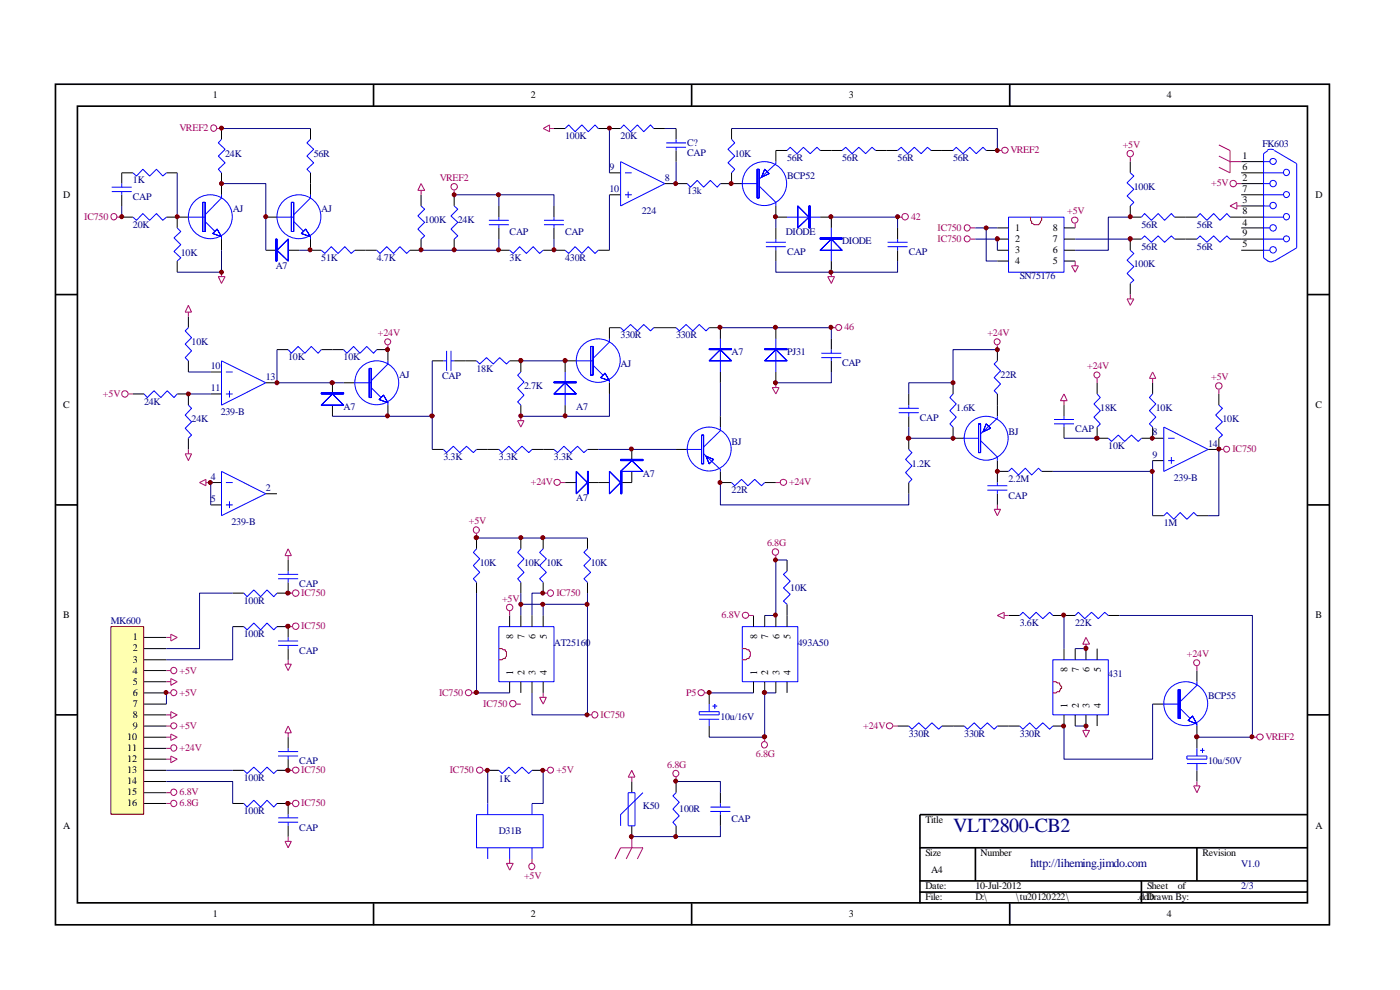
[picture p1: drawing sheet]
<svg xmlns="http://www.w3.org/2000/svg" width="297mm" height="210mm" viewBox="0 0 297 210" stroke-linecap="round" stroke-linejoin="round" font-family="sans-serif">
<g fill="none" stroke="#000" stroke-width=".35">
<path d="M11.8 17.9h270.2v178.3h-270.2zM79.2 17.9v4.6M146.7 17.9v4.6M214.2 17.9v4.6M16.4 22.5h261v169h-261zM11.8 62.5h4.6M277.5 62.5h4.6M11.8 107.1h4.6M277.5 107.1h4.6M11.8 151.6h4.6M277.5 151.6h4.6M195.2 179.8h82.3"/>
<path d="M206.9 179.8v7.1M253.9 179.8v7.1M277.5 172.8h-82.3v18.8M79.2 191.6v4.7M146.7 191.6v4.7M195.2 186.9h82.3M195.2 189.2h82.3M214.2 191.6v4.7M242.1 186.9v4.7"/>
</g>
<g fill="none" stroke="#00f" stroke-width=".21">
<path d="M23.7 39.7h4.2M25.8 38.9v.8M28.2 36.7l.8 .6 1.3-1.4 1.4 1.4 1.5-1.4 1.3 1.4 .8-.6M47 29.5l-.7 .8 1.5 1.4-1.5 1.4 1.5 1.4-1.5 1.4 .7 .8M65.9 29.5l-.8 .8 1.4 1.4-1.4 1.4 1.4 1.4-1.4 1.4 .8 .8M119.9 27.3l.7-.8 1.4 1.4 1.4-1.4 1.4 1.4 1.4-1.4 .7 .8M131.7 27.3l.6-.8 1.5 1.4 1.4-1.4 1.4 1.4 1.4-1.4 .7 .8M131.7 34.3l9.4 4.6-9.4 4.8zM132.6 36.7h1.4M141.3 30.3h4.2M141.3 31.2h4.2M143.4 29.5v.8"/>
<path d="M143.4 31.2v.7M145.8 38.9l.7 .8 1.4-1.4 1.4 1.4 1.4-1.4 1.4 1.4 .7-.8M155.2 29.5l.7 .8-1.5 1.4 1.5 1.4-1.5 1.4 1.5 1.4-.7 .8M157.3 38.9h3.3M161 39.5l3.6 3.4v.8M164.6 34.3v.4l-3.6 3.3M167 31.9l.6-.7 1.5 1.4 1.3-1.4 1.5 1.4 1.4-1.4 .7 .7M178.6 31.9l.8-.7 1.4 1.4 1.4-1.4 1.4 1.4 1.4-1.4 .8 .7M190.4 31.9l.8-.7 1.3 1.4 1.5-1.4 1.4 1.4 1.4-1.4 .7 .7M202.2 31.9l.7-.7 1.4 1.4 1.4-1.4 1.4 1.4 1.4-1.4 .7 .7M23.7 40.6h4.2M25.8 40.6v.7"/>
<path d="M28.2 46.1l.8 .6 1.3-1.4 1.4 1.4 1.5-1.4 1.3 1.4 .8-.6M37.6 48.3l.8 .8-1.5 1.4 1.5 1.4-1.5 1.4 1.5 1.4-.8 .7M40 46.1h3.5M43.5 47l2.1 2.1M47 41.3v.7l-3.5 3.6M47 50.2v.5M58.8 46.1h3.5M62.3 47l2.1 2.1M65.9 41.3v.7l-3.6 3.6M65.9 50.2v.5M68.2 53.1l.7 .7 1.4-1.5 1.4 1.5 1.5-1.5 1.3 1.5 .8-.7M79.9 53.1l.7 .7 1.4-1.5 1.5 1.5 1.3-1.5 1.5 1.5 .7-.7"/>
<path d="M89.3 43.7l.8 .7-1.5 1.4 1.5 1.4-1.5 1.4 1.5 1.4-.8 .7M96.4 43.7l.7 .7-1.4 1.4 1.4 1.4-1.4 1.4 1.4 1.4-.7 .7M103.7 46.7h4.2M103.7 47.7h4.2M105.8 46.1v.6M105.8 47.7v.6M108.1 53.1l.8 .7 1.3-1.5 1.5 1.5 1.4-1.5 1.4 1.5 .7-.7M115.4 46.7h4.2M115.4 47.7h4.2M117.5 46.1v.6M117.5 47.7v.6M119.9 53.1l.7 .7 1.4-1.5 1.4 1.5 1.4-1.5 1.4 1.5 .7-.7"/>
<path d="M132.6 41.3h1.4M133.3 40.6v1.4M162.5 51.4h4.2M162.5 52.3h4.2M164.6 50.7v.7M164.6 52.3v.8M167 46.1h7M176.4 48.3v7.1M188.3 51.4h4.2M188.3 52.3h4.2M190.4 50.7v.7M190.4 52.3v.8"/>
<path d="M40 69.5l-.7 .7 1.3 1.4-1.3 1.4 1.3 1.4-1.3 1.5 .7 .6M47 76.5l9.4 4.7-9.4 4.7zM47.9 78.9h1.5M61.1 74.2l.7 .7 1.4-1.4 1.5 1.4 1.3-1.4 1.5 1.4 .7-.7M72.9 74.2l.7 .7 1.4-1.4 1.4 1.4 1.4-1.4 1.4 1.4 .7-.7M82.3 76.5v.7l-3.6 3.6M94.1 76.5h.6M94.7 74.4v4.3M95.7 76.5h.7M95.7 74.4v4.3M101.1 76.5l.7 .7 1.4-1.3 1.4 1.3 1.4-1.3 1.4 1.3 .7-.7M110.5 78.9l-.7 .7 1.4 1.4-1.4 1.4 1.4 1.4-1.4 1.5 .7 .6"/>
<path d="M119.9 78.9v7M122.3 76.5h3.5M125.8 77.5l2.1 2.1M129.3 71.9v.7l-3.5 3.4M131.7 69.5l.6 .7 1.5-1.4 1.4 1.4 1.4-1.4 1.4 1.4 .7-.7M143.4 69.5l.7 .7 1.4-1.4 1.5 1.4 1.3-1.4 1.5 1.4 .7-.7M152.8 71.9v7M164.6 71.9v7M174.2 74.9h4.3M174.2 75.9h4.3M176.4 74.2v.7M176.4 75.9v.6"/>
<path d="M211.6 76.5l-.7 .7 1.4 1.5-1.4 1.4 1.4 1.3-1.4 1.5 .7 .7M30.6 83.6l.6 .7 1.5-1.4 1.4 1.4 1.4-1.4 1.4 1.4 .7-.7M40 85.9l.6 .7-1.3 1.5 1.3 1.4-1.3 1.3 1.3 1.5-.6 .7M47 100l9.4 4.7-9.4 4.7zM47.9 83.6h1.5M48.7 82.9v1.4M75.3 81.2h3.4M78.7 82.2l2.2 2.1M82.3 85.4v.5M94.1 95.3l.6 .7 1.5-1.3 1.3 1.3 1.5-1.3 1.4 1.3 .7-.7M105.8 95.3l.7 .7 1.4-1.3 1.4 1.3 1.4-1.3 1.5 1.3 .7-.7M117.5 95.3l.8 .7 1.3-1.3 1.5 1.3 1.4-1.3 1.4 1.3 .7-.7"/>
<path d="M129.3 80.8v.4M145.5 95.3h3.3M149.3 96.3l3.5 3.3v.4M152.8 90.6v.8l-3.5 3.4M190.7 86.6h4.2M190.7 87.5h4.2M192.8 95.3l.7 .7-1.4 1.5 1.4 1.3-1.4 1.4 1.4 1.5-.7 .7M192.8 85.9v.7M192.8 87.5v.8M202.2 83.6l-.7 .7 1.4 1.4-1.4 1.4 1.4 1.4-1.4 1.4 .7 .7M204.3 93h3.3M208 93.5l3.6 3.4v.8"/>
<path d="M211.6 88.3v.4l-3.6 3.3M214 100l.6-.7 1.5 1.5 1.4-1.5 1.4 1.5 1.4-1.5 .7 .7M223.6 89h4.2M223.6 89.9h4.2M225.7 88.3v.7M225.7 89.9v.7M232.7 83.6l.7 .7-1.3 1.4 1.3 1.4-1.3 1.4 1.3 1.4-.7 .7M235.1 93l.7 .6 1.4-1.3 1.4 1.3 1.4-1.3 1.5 1.3 .6-.6M244.5 83.6l-.7 .7 1.4 1.4-1.4 1.4 1.4 1.4-1.4 1.4 .7 .7M246.9 90.6l9.4 4.7-9.4 4.7zM247.8 93h1.4M247.8 97.7h1.4"/>
<path d="M248.5 96.9v1.5M258.6 85.9l.7 .7-1.4 1.5 1.4 1.4-1.4 1.3 1.4 1.5-.7 .7M47.9 102.4h1.5M47.9 107.1h1.5M48.7 106.3v1.5M155.2 102.4l.7 .6 1.4-1.3 1.4 1.3 1.4-1.3 1.4 1.3 .7-.6M209.5 103h4.2M209.5 104h4.2M211.6 102.4v.6M211.6 104v.7M246.9 109.4l.7-.7 1.4 1.5 1.4-1.5 1.4 1.5 1.4-1.5 .7 .7M157.5 132.9h11.7v11.7h-11.7z"/>
<path d="M167 121.2l-.8 .6 1.4 1.5-1.4 1.4 1.4 1.4-1.4 1.4 .8 .7M216.3 130.6l.7-.7 1.4 1.3 1.4-1.3 1.4 1.3 1.5-1.3 .7 .7M223.4 140h11.7v11.6h-11.7zM228.1 130.6l.7-.7 1.3 1.3 1.5-1.3 1.4 1.3 1.4-1.3 .7 .7M148.3 151h4.3v.6h-4.3zM148.3 152.6h4.3M150.5 149.4v1.6M150.5 152.6v1.4M151.1 149.8h1M151.6 149.4v.9M192.8 154l.7 .7 1.4-1.4 1.4 1.4 1.4-1.4 1.4 1.4 .7-.7M204.6 154l.6 .7 1.5-1.4 1.3 1.4 1.5-1.4 1.4 1.4 .7-.7"/>
<path d="M216.3 154l.7 .7 1.4-1.4 1.4 1.4 1.4-1.4 1.5 1.4 .7-.7M246.9 149.4h3.5M250.4 150.3l2.1 2.1M253.9 144.6v.8l-3.5 3.4M253.9 153.6v.4M253.9 158.7v1.7M254.6 159.2h.9M255.1 158.7v1M251.8 160.4h4.2v.6h-4.2zM251.8 162h4.2M253.9 162v1.4"/>
<circle cx="162.2" cy="38.9" r="4.7"/>
<circle cx="44.6" cy="46" r="4.7"/>
<circle cx="63.4" cy="46" r="4.7"/>
<circle cx="126.9" cy="76.5" r="4.6"/>
<circle cx="79.9" cy="81.2" r="4.7"/>
<circle cx="150.4" cy="95.2" r="4.7"/>
<circle cx="209.2" cy="93" r="4.7"/>
<circle cx="251.5" cy="149.3" r="4.7"/>
</g>
<g fill="none" stroke="#000" stroke-width=".21">
<path d="M28.2 36.7h-2.4v2.2M35.3 36.7h2.3M47 27.3v2.2M47 36.7v4.6M65.9 27.3v2.2M65.9 36.7v4.6M117.5 27.3h2.4M126.9 27.3h4.8M129.3 36.7h2.4M138.7 27.3h2.4M141.1 38.9h4.7M143.4 27.3v2.2"/>
<path d="M143.4 31.9v2.4M152.8 38.9h4.7M155.2 27.3v2.2M155.2 36.7v2.2M167 31.9h-2.4v2.4M174 31.9h4.6M185.8 31.9h4.6M197.5 31.9h4.7M209.2 31.9h2.4M25.8 46.1h2.4M25.8 41.3v2.4M35.3 46.1h4.7"/>
<path d="M37.6 46.1v2.2M37.6 55.4v2.3M47 50.7v2.4M56.4 46.1h2.4M56.4 53.1h2.4M61.1 53.1h2.4M65.9 50.7v2.4h2.3M75.3 53.1h4.6M89.3 50.7v2.4h-2.3M89.3 41.3v2.4M96.4 41.3v2.4M96.4 50.7v2.4"/>
<path d="M105.8 53.1h2.3M105.8 43.7v2.4M105.8 48.3v2.4M115.2 53.1h4.7M117.5 43.7v2.4M117.5 48.3v2.4M126.9 53.1h2.4M129.3 41.3h2.4M164.6 43.7v2.4h2.4M164.6 48.3v2.4M164.6 53.1v2.3M174 46.1h2.4v2.2"/>
<path d="M176.4 55.4v2.3M190.4 48.3v2.4M190.4 53.1v2.3M40 67.1v2.4M40 76.5v2.4M44.7 78.9h2.3M58.8 74.2h2.3M68.2 74.2h4.7M79.9 74.2h2.4v2.3M91.7 76.5h2.4M96.4 76.5h4.7M108.1 76.5h2.4v2.4"/>
<path d="M122.3 76.5h-2.4v2.4M131.7 69.5h-2.4v2.4M138.7 69.5h4.7M150.5 69.5h2.3v2.4M152.8 78.9v2.3M164.6 69.5v2.4M164.6 78.9v2.3M176.4 71.9v2.3M176.4 76.5v2.4M211.6 74.2v2.3M28.2 83.6h2.4M37.6 83.6h2.4v2.3"/>
<path d="M40 93v2.3M44.7 83.6h2.3M56.4 81.2h2.4M70.5 81.2v2.4M70.5 85.9v2.4M72.9 81.2h2.4M82.3 85.9v2.4M91.7 95.3h2.4M101.1 95.3h4.7M110.5 85.9v2.4M112.9 95.3h4.6M119.9 85.9v2.4"/>
<path d="M124.6 95.3h2.3M129.3 81.2v2.4M134 100v2.4h-2.3M134 95.3v2.4M143.4 95.3h2.4M152.8 100v2.4h2.4M152.8 88.3v2.3M192.8 83.6v2.3M192.8 88.3v2.3M192.8 93v2.3M202.2 90.6v2.4h2.4M202.2 81.2v2.4"/>
<path d="M211.6 83.6v4.7M211.6 97.7v4.7M211.6 100h2.4M221 100h2.4M225.7 85.9v2.4M225.7 90.6v2.4M232.7 81.2v2.4M232.7 90.6v2.4h2.4M242.1 93h4.8M244.5 97.7h2.4M244.5 81.2v2.4M244.5 90.6v2.4"/>
<path d="M258.6 93v2.3h-2.3M258.6 83.6v2.3M44.7 102.4h2.3M44.7 107.1h2.3M56.4 104.7h2.4M119.9 102.4h2.4M124.6 102.4h4.7M162.2 102.4h2.4M167 118.8v2.4M192.8 102.4v2.3M211.6 104.7v2.4M244.5 109.4h2.4"/>
<path d="M253.9 109.4h2.4M159.9 130.6v2.3M162.2 130.6v2.3M164.6 130.6v2.3M167 128.2v4.7M214 130.6h2.3M223.4 130.6h4.7M225.7 137.6v2.4M228.1 137.6v2.4M230.4 137.6v2.4M232.7 137.6v2.4M235.1 130.6h2.4"/>
<path d="M150.5 147v2.4M150.5 154v2.4M159.9 144.6v2.4M162.2 144.6v2.4M164.6 144.6v2.4M167 144.6v2.4M190.4 154h2.4M199.8 154h4.8M211.6 154h4.7M225.7 151.6v2.4h-2.3M228.1 151.6v2.4M230.4 151.6v2.4"/>
<path d="M232.7 151.6v2.4M244.5 149.4h2.4M253.9 142.2v2.4M253.9 154v4.7M253.9 163.4v2.4"/>
</g>
<path d="M157.5 137.6h.7l.3 .2h.4v.3l.3 .2v.9l-.3 .2v.3h-.4l-.3 .3h-.7M223.4 144.6h.6l.3 .3h.5l.2 .6h.2v.5h-.2l-.2 .7h-.5l-.3 .3h-.6" fill="none" stroke="#f00" stroke-width=".21"/>
<g fill="none" stroke="#000080" stroke-width=".21">
<path d="M37.6 36.7v9.4M47 38.9h9.4v14.2M47 27.3h18.9M129.3 27.3v9.4M141.1 27.3h2.3M143.4 34.3v4.6M155.2 27.3h56.4v4.6M25.8 43.7v2.4M47 53.1v4.6h-9.4M63.5 53.1h2.4M96.4 41.3h21.1v2.4M105.8 50.7v2.4h-16.5"/>
<path d="M105.8 41.3v2.4M117.5 50.7v2.4M129.3 41.3v11.8M164.6 55.4v2.3h25.8v-2.3M164.6 46.1v2.2M176.4 46.1h14v2.2M40 78.9h4.7M58.8 74.2v7h14.1M91.7 76.5v18.8M110.5 76.5h9.4M152.8 69.5h23.6v2.4M176.4 78.9v2.3h-11.8"/>
<path d="M211.6 74.2h-9.4v7h-9.4v2.4M40 83.6h4.7M70.5 88.3h21.2M126.9 95.3h16.5M129.3 83.6v4.7h-18.8M152.8 81.2v7.1M192.8 90.6v2.4h9.4M223.4 100h21.1M225.7 93h7M244.5 97.7v11.7M258.6 95.3v14.1h-2.3M44.7 102.4v4.7"/>
<path d="M152.8 102.4v4.7h40v-2.4M167 118.8h-2.4v11.8h-2.4M225.7 130.6v7M228.1 137.6h2.3M237.5 130.6h28.2v25.8h-11.8M150.5 147h9.4M164.6 147h-2.4v9.4h-11.7M228.1 154h2.3M244.5 149.4v11.6h-18.8v-7"/>
</g>
<g fill="none" stroke="#a1006a" stroke-width=".21">
<path d="M46.1 27.3h.9M89.3 38.9l.8 1.5h-1.5zM115.2 27.3l1.4-.8v1.4zM116.6 27.3h.9M211.6 31.9h.9M24.9 46.1h.9M46.3 58.7h1.5l-.8 1.4zM47 57.7v1M89.3 40.4v.9M96.4 40.4v.9M175.6 58.7h1.4l-.6 1.4zM176.4 57.7v1"/>
<path d="M190.4 46.1h.9M40 64.8l.6 1.4h-1.3zM40 66.2v.9M82.3 73.2v1M176.4 69.5h.9M211.6 73.2v1M244.5 78.9l.7 1.4h-1.4zM27.3 83.6h.9M39.3 96.3h1.3l-.6 1.4zM40 95.3v1M109.8 89.2h1.4l-.7 1.4zM110.5 88.3v.9"/>
<path d="M163.8 82.2h1.5l-.7 1.4zM164.6 81.2v1M225.7 83.6l.7 1.4h-1.4zM225.7 85v.9M232.7 80.3v.9M244.5 80.3v.9M258.6 95.3h1M258.6 82.6v1M42.3 102.4l1.4-.7v1.3zM43.7 102.4h1M119 102.4h.9M164.6 117.9v.9"/>
<path d="M164.6 102.4h.9M210.9 108h1.4l-.7 1.4zM211.6 107.1v.9M158.9 130.6h1M211.6 130.6l1.4-.7v1.3zM213 130.6h1M230.4 136.7v.9M230.4 135.2l.7 1.5h-1.4zM149.5 147h1M162.2 156.4v.9M189.5 154h.9M229.7 154.9h1.4l-.7 1.5z"/>
<path d="M230.4 154v.9M253.9 141.3v.9M265.7 156.4h.9M253.2 166.7h1.4l-.7 1.4zM253.9 165.8v.9"/>
<circle cx="45.3" cy="27.2" r=".66"/>
<circle cx="96.3" cy="39.6" r=".68"/>
<circle cx="213.2" cy="31.9" r=".66"/>
<circle cx="24.1" cy="46" r=".66"/>
<circle cx="192" cy="46" r=".68"/>
<circle cx="82.3" cy="72.5" r=".64"/>
<circle cx="177.9" cy="69.5" r=".64"/>
<circle cx="211.5" cy="72.5" r=".64"/>
<circle cx="232.7" cy="79.5" r=".64"/>
<circle cx="26.5" cy="83.6" r=".68"/>
<circle cx="258.6" cy="81.9" r=".68"/>
<circle cx="260.2" cy="95.3" r=".64"/>
<circle cx="118.2" cy="102.3" r=".66"/>
<circle cx="164.5" cy="117.1" r=".68"/>
<circle cx="166.2" cy="102.3" r=".66"/>
<circle cx="158.2" cy="130.5" r=".66"/>
<circle cx="148.8" cy="146.9" r=".66"/>
<circle cx="162.2" cy="158" r=".66"/>
<circle cx="188.7" cy="154" r=".66"/>
<circle cx="253.9" cy="140.6" r=".64"/>
<circle cx="267.3" cy="156.3" r=".66"/>
</g>
<path d="M249.9 146.3v6.1h.5v-6.1zM249.9 146.3v6.1h.5v-6.1z" fill="#00f" stroke="#00f" stroke-width=".21"/>
<g fill="#00f" stroke="#00f" stroke-width=".21">
<path d="M252.1 152.8l1.8 .8-.9-1.7zM252.1 152.8l1.8 .8-.9-1.7z" fill-rule="evenodd"/>
<path d="M43 42.9v6.2h.5v-6.2zM43 42.9v6.2h.5v-6.2z" fill-rule="evenodd"/>
<path d="M45.1 49.5l1.9 .7-.9-1.6zM45.1 49.5l1.9 .7-.9-1.6z" fill-rule="evenodd"/>
<path d="M61.8 42.9v6.2h.5v-6.2zM61.8 42.9v6.2h.5v-6.2z" fill-rule="evenodd"/>
<path d="M63.9 49.5l2 .7-1-1.6zM63.9 49.5l2 .7-1-1.6z" fill-rule="evenodd"/>
<path d="M160.6 35.9v6.1h.4v-6.1zM160.6 35.9v6.1h.4v-6.1z" fill-rule="evenodd"/>
<path d="M162.2 35.9l1 .9-1.7 .8zM162.2 35.9l1 .9-1.7 .8z" fill-rule="evenodd"/>
<path d="M171.6 43.7v4.6h.3v-4.6zM171.6 43.7v4.6h.3v-4.6z" fill-rule="evenodd"/>
<path d="M169.2 43.7l2.4 2.4-2.4 2.2zM169.2 43.7l2.4 2.4-2.4 2.2z" fill-rule="evenodd"/>
<path d="M174 50.5v.2h4.6v-.2zM174 50.5v.2h4.6v-.2z" fill-rule="evenodd"/>
<path d="M176.4 50.7l2.2 2.4h-4.6zM176.4 50.7l2.2 2.4h-4.6z" fill-rule="evenodd"/>
<path d="M58.5 50.7v4.7h.3v-4.7zM58.5 50.7v4.7h.3v-4.7z" fill-rule="evenodd"/>
<path d="M61.1 50.7v4.7l-2.3-2.3zM61.1 50.7v4.7l-2.3-2.3z" fill-rule="evenodd"/>
<path d="M78.3 78.1v6.2h.4v-6.2zM78.3 78.1v6.2h.4v-6.2z" fill-rule="evenodd"/>
<path d="M80.4 84.8l1.9 .6-.9-1.6zM80.4 84.8l1.9 .6-.9-1.6z" fill-rule="evenodd"/>
<path d="M125.3 73.5v6.1h.5v-6.1zM125.3 73.5v6.1h.5v-6.1z" fill-rule="evenodd"/>
<path d="M128.4 79.2l-1 .9 1.9 .7zM128.4 79.2l-1 .9 1.9 .7z" fill-rule="evenodd"/>
<path d="M117.5 81v.2h4.8v-.2zM117.5 81v.2h4.8v-.2z" fill-rule="evenodd"/>
<path d="M117.5 83.6l2.4-2.4 2.4 2.4zM117.5 83.6l2.4-2.4 2.4 2.4z" fill-rule="evenodd"/>
<path d="M150.5 74v.2h4.7v-.2zM150.5 74v.2h4.7v-.2z" fill-rule="evenodd"/>
<path d="M150.5 76.5l2.3-2.3 2.4 2.3zM150.5 76.5l2.3-2.3 2.4 2.3z" fill-rule="evenodd"/>
<path d="M148.8 92.3v6.1h.5v-6.1zM148.8 92.3v6.1h.5v-6.1z" fill-rule="evenodd"/>
<path d="M149.8 96.8l.7 1.6 .9-.9zM149.8 96.8l.7 1.6 .9-.9z" fill-rule="evenodd"/>
<path d="M131.7 97.5v.2h4.7v-.2zM131.7 97.5v.2h4.7v-.2z" fill-rule="evenodd"/>
<path d="M131.7 100l2.3-2.3 2.4 2.3zM131.7 100l2.3-2.3 2.4 2.3z" fill-rule="evenodd"/>
<path d="M131.7 100v4.7h.2v-4.7zM131.7 100v4.7h.2v-4.7z" fill-rule="evenodd"/>
<path d="M129.3 100l2.4 2.4-2.4 2.3zM129.3 100l2.4 2.4-2.4 2.3z" fill-rule="evenodd"/>
<path d="M124.6 100v4.7h.2v-4.7zM124.6 100v4.7h.2v-4.7z" fill-rule="evenodd"/>
<path d="M122.3 100l2.3 2.4-2.3 2.3zM122.3 100l2.3 2.4-2.3 2.3z" fill-rule="evenodd"/>
<path d="M162.2 74v.2h4.8v-.2zM162.2 74v.2h4.8v-.2z" fill-rule="evenodd"/>
<path d="M162.2 76.5l2.4-2.3 2.4 2.3zM162.2 76.5l2.4-2.3 2.4 2.3z" fill-rule="evenodd"/>
<path d="M207.6 89.9v6.1h.4v-6.1zM207.6 89.9v6.1h.4v-6.1z" fill-rule="evenodd"/>
<path d="M209.2 89.9l.9 .9-1.6 .8zM209.2 89.9l.9 .9-1.6 .8z" fill-rule="evenodd"/>
<path d="M68.2 83.3v.3h4.7v-.3zM68.2 83.3v.3h4.7v-.3z" fill-rule="evenodd"/>
<path d="M68.2 85.9l2.3-2.3 2.4 2.3zM68.2 85.9l2.3-2.3 2.4 2.3z" fill-rule="evenodd"/>
</g>
<g fill="#800000" stroke="#800000" stroke-width=".21">
<circle cx="253.9" cy="156.3" r=".45"/>
<circle cx="225.6" cy="154" r=".42"/>
<circle cx="230.4" cy="154" r=".42"/>
<circle cx="230.4" cy="137.5" r=".45"/>
<circle cx="225.6" cy="130.5" r=".42"/>
<circle cx="265.6" cy="156.3" r=".42"/>
<circle cx="155.1" cy="38.9" r=".42"/>
<circle cx="37.6" cy="46" r=".42"/>
<circle cx="47" cy="27.2" r=".42"/>
<circle cx="47" cy="38.9" r=".42"/>
<circle cx="25.8" cy="46" r=".42"/>
<circle cx="56.4" cy="46" r=".42"/>
<circle cx="65.8" cy="53" r=".42"/>
<circle cx="47" cy="57.7" r=".42"/>
<circle cx="143.3" cy="38.9" r=".42"/>
<circle cx="211.6" cy="31.9" r=".42"/>
<circle cx="176.3" cy="46" r=".42"/>
<circle cx="190.4" cy="46" r=".42"/>
<circle cx="176.3" cy="57.7" r=".42"/>
<circle cx="164.5" cy="46" r=".42"/>
<circle cx="89.3" cy="53" r=".42"/>
<circle cx="96.4" cy="53" r=".42"/>
<circle cx="96.4" cy="41.3" r=".42"/>
<circle cx="117.5" cy="53" r=".42"/>
<circle cx="105.7" cy="53" r=".42"/>
<circle cx="105.7" cy="41.3" r=".42"/>
<circle cx="129.3" cy="27.2" r=".42"/>
<circle cx="40" cy="83.6" r=".42"/>
<circle cx="110.5" cy="76.5" r=".45"/>
<circle cx="119.9" cy="76.5" r=".45"/>
<circle cx="110.5" cy="88.2" r=".42"/>
<circle cx="91.7" cy="88.2" r=".45"/>
<circle cx="133.9" cy="95.2" r=".42"/>
<circle cx="164.5" cy="81.2" r=".42"/>
<circle cx="176.3" cy="69.4" r=".42"/>
<circle cx="152.7" cy="69.4" r=".42"/>
<circle cx="164.5" cy="69.4" r=".42"/>
<circle cx="119.9" cy="88.2" r=".42"/>
<circle cx="244.4" cy="93" r=".42"/>
<circle cx="152.7" cy="102.4" r=".42"/>
<circle cx="211.6" cy="74.2" r=".42"/>
<circle cx="202.2" cy="81.2" r=".42"/>
<circle cx="192.8" cy="93" r=".45"/>
<circle cx="202.2" cy="93" r=".42"/>
<circle cx="258.6" cy="95.2" r=".42"/>
<circle cx="244.4" cy="100" r=".42"/>
<circle cx="232.7" cy="93" r=".45"/>
<circle cx="82.2" cy="74.2" r=".42"/>
<circle cx="58.8" cy="81.2" r=".42"/>
<circle cx="70.5" cy="81.2" r=".45"/>
<circle cx="82.2" cy="88.2" r=".42"/>
<circle cx="211.6" cy="100" r=".42"/>
</g>
<path d="M23.6 133h6.8v39.6h-6.8z" fill="#ffffb0"/>
<path d="M23.5 132.9h7v39.8h-7z" fill="none" stroke="#800000" stroke-width=".21"/>
<g fill="none" stroke="#000" stroke-width=".21">
<path d="M239.8 34.3v2.4M263.3 34.3h4.8M263.3 36.7h4.8M263.3 38.9h4.8M211.6 50.7h2.4M211.6 48.3h2.4M211.6 53.1h2.4M211.6 55.4h2.4M225.7 50.7h2.4M225.7 48.3h2.4M225.7 53.1h2.4M225.7 55.4h2.4"/>
<path d="M239.8 43.7v2.4h2.3M242.1 50.7h-2.3v2.4M249.2 50.7h4.7M249.2 46.1h4.7M260.9 50.7h7.2M260.9 46.1h7.2M263.3 48.3h4.8M263.3 53.1h4.8M263.3 41.3h4.8M263.3 43.7h4.8M239.8 60.1v2.4M61.1 118.8v2.4"/>
<path d="M101.1 114.1v2.3M110.5 114.1v2.3M115.2 114.1v2.3M124.6 114.1v2.3M30.6 135.2h4.7M30.6 137.6h4.7M30.6 140h4.7M49.4 125.8h2.3M49.4 132.9h2.3M58.8 132.9h2.3v2.3M61.1 123.5v2.3h-2.3M61.1 137.6v2.4"/>
<path d="M101.1 123.5v2.3M108.1 130.6v2.3M110.5 123.5v2.3M110.5 130.6v2.3M112.9 130.6v2.3M115.2 123.5v2.3M115.2 130.6v2.3M124.6 123.5v2.3M30.6 142.2h4.7M30.6 144.6h4.7M30.6 147h4.7M30.6 149.4h4.7"/>
<path d="M30.6 151.6h4.7M30.6 154h4.7M30.6 156.4h4.7M30.6 158.7h4.7M61.1 156.4v2.3M108.1 144.6v2.4M110.5 144.6v2.4M112.9 144.6v2.4M115.2 144.6v2.4M30.6 161h4.7M30.6 163.4h4.7M30.6 165.8h4.7"/>
<path d="M30.6 168.1h4.7M30.6 170.4h4.7M49.4 163.4h2.3M49.4 170.4h2.3M58.8 170.4h2.3v2.4M61.1 161v2.4h-2.3M61.1 175.2v2.3M103.5 163.4h2.3M112.9 163.4h2.3M134 165.8v2.3M134 175.2v2.3M143.4 165.8v2.3"/>
<path d="M143.4 175.2v2.3M152.8 168.1v2.3M152.8 172.8v2.4"/>
</g>
<g fill="none" stroke="#00f" stroke-width=".21">
<path d="M239.8 36.7l.7 .6-1.4 1.5 1.4 1.3-1.4 1.5 1.4 1.3-.7 .8M268.1 38.9h1.3M268.1 36.7h4.2M268.1 34.3h1.3M268.9 31.8l.7-.1 .7 .1M269 31.9l-.9 .7v22.1l.9 .7M270.3 31.9l4.8 2.8v17.9l-4.8 2.8M214 46.1h11.7v11.6h-11.7zM239.8 53.1l.7 .7-1.4 1.4 1.4 1.4-1.4 1.4 1.4 1.4-.7 .7M242.1 50.7l.7-.7 1.5 1.4 1.4-1.4 1.4 1.4 1.4-1.4 .7 .7M242.1 46.1l.7-.8 1.5 1.4 1.4-1.4 1.4 1.4 1.4-1.4 .7 .8M253.9 46.1l.7-.8 1.4 1.4 1.5-1.4 1.3 1.4 1.5-1.4 .6 .8"/>
<path d="M253.9 50.7l.7-.7 1.4 1.4 1.5-1.4 1.3 1.4 1.5-1.4 .6 .7M268.1 53.1h1.3M268.1 50.7h4.2M268.1 48.3h1.3M268.1 46.1h4.2M268.1 43.7h1.3M268.1 41.3h4.2M268.9 55.3l.7 .2 .7-.2M101.1 116.4l-.7 .8 1.4 1.3-1.4 1.5 1.4 1.4-1.4 1.4 .7 .7M110.5 116.4l-.7 .8 1.4 1.3-1.4 1.5 1.4 1.4-1.4 1.4 .7 .7M115.2 116.4l-.7 .8 1.4 1.3-1.4 1.5 1.4 1.4-1.4 1.4 .7 .7M124.6 116.4l-.7 .8 1.4 1.3-1.4 1.5 1.4 1.4-1.4 1.4 .7 .7"/>
<path d="M51.7 125.8l.7 .8 1.4-1.5 1.5 1.5 1.3-1.5 1.5 1.5 .7-.8M51.7 132.9l.7 .7 1.4-1.4 1.5 1.4 1.3-1.4 1.5 1.4 .7-.7M59 136h4.2M59 136.9h4.2M59 121.8h4.2M59 122.8h4.2M61.1 121.2v.6M61.1 122.8v.7M61.1 135.2v.8M61.1 136.9v.7M105.8 132.9h11.7v11.7h-11.7zM59 159.4h4.2"/>
<path d="M61.1 158.7v.7M51.7 163.4l.7 .7 1.4-1.4 1.5 1.4 1.3-1.4 1.5 1.4 .7-.7M51.7 170.4l.7 .8 1.4-1.4 1.5 1.4 1.3-1.4 1.5 1.4 .7-.8M59 173.5h4.2M59 174.4h4.2M59 160.4h4.2M61.1 160.4v.6M61.1 172.8v.7M61.1 174.4v.8M101.1 172.8h14.1v7h-14.1zM103.5 170.4v2.4M103.5 179.8v2.4"/>
<path d="M105.8 163.4l.7 .7 1.4-1.4 1.4 1.4 1.4-1.4 1.5 1.4 .7-.7M108.1 179.8v2.4M112.9 170.4v2.4M112.9 179.8v2.4M133.3 168.1h1.4v7.1h-1.4zM136.4 168.1l-4.7 4.7v2.4M143.4 168.1l-.7 .7 1.4 1.4-1.4 1.4 1.4 1.5-1.4 1.3 .7 .8M150.7 171.2h4.2M150.7 172.1h4.2M152.8 170.4v.8M152.8 172.1v.7"/>
<circle cx="270.1" cy="38.9" r=".68"/>
<circle cx="270.1" cy="34.2" r=".66"/>
<circle cx="272.9" cy="36.6" r=".66"/>
<circle cx="270.1" cy="48.3" r=".68"/>
<circle cx="270.1" cy="43.6" r=".68"/>
<circle cx="270.1" cy="53" r=".68"/>
<circle cx="272.9" cy="46" r=".66"/>
<circle cx="272.9" cy="41.3" r=".64"/>
<circle cx="272.9" cy="50.7" r=".64"/>
</g>
<g fill="none" stroke="#a1006a" stroke-width=".21">
<path d="M239.8 33.4v.9M258.6 30.7l2.3 1.2v4.8l-2.3-1.2M258.6 33.1l2.3 1.2h2.4M262.4 38.9h.9M205.9 48.3h1M205.9 50.7h1M227.3 56.4h1.5l-.7 1.3zM228.1 47.4v.9M228.1 55.4v1M260.9 43.7l1.5-.8v1.5zM262.4 43.7h.9M239.1 63.4h1.4l-.7 1.4z"/>
<path d="M239.8 62.5v.9M61.1 116.4l.7 1.5h-1.3zM61.1 117.9v.9M101.1 113.2v.9M35.3 135.2h.9M36.2 134.5l1.4 .7-1.4 .8zM61.1 125.8h1M61.1 140v.9M61.1 132.9h1M108.1 129.6v1M115.2 125.8h1M35.3 142.2h.9"/>
<path d="M35.3 147h.9M35.3 154h.9M35.3 158.7h.9M35.3 144.6h.9M35.3 156.4h.9M35.3 151.6h.9M36.2 143.9l1.4 .7-1.4 .8zM36.2 151l1.4 .6-1.4 .8zM36.2 155.7l1.4 .7-1.4 .7zM60.5 140.9h1.3l-.7 1.3zM61.1 155.4v1M61.1 154l.7 1.4h-1.3z"/>
<path d="M100.2 147h.9M109.6 149.4h.9M114.5 147.9h1.4l-.7 1.5zM115.2 147v.9M124.6 151.6h1M35.3 168.1h.9M35.3 170.4h.9M35.3 161h.9M36.2 160.4l1.4 .6-1.4 .8zM60.5 178.5h1.3l-.7 1.3zM61.1 170.4h1M61.1 177.5v1"/>
<path d="M61.1 163.4h1M102.5 163.4h1M115.2 163.4h1M134 177.5v2.3l-1.2 2.4M134 164.8v1M134 163.4l.7 1.4h-1.4zM143.4 164.8v1M107.4 183.1h1.5l-.8 1.5zM108.1 182.2v.9M112.9 182.2v.9M130.5 182.2l1.2-2.4h4.7l-1.2 2.4"/>
<circle cx="239.8" cy="32.6" r=".68"/>
<circle cx="261.6" cy="38.9" r=".68"/>
<circle cx="205.2" cy="48.3" r=".66"/>
<circle cx="205.2" cy="50.7" r=".64"/>
<circle cx="228" cy="46.7" r=".66"/>
<circle cx="101" cy="112.4" r=".66"/>
<circle cx="62.7" cy="132.8" r=".68"/>
<circle cx="62.7" cy="125.8" r=".68"/>
<circle cx="108.1" cy="128.9" r=".68"/>
<circle cx="116.8" cy="125.8" r=".66"/>
<circle cx="36.8" cy="142.2" r=".66"/>
<circle cx="36.8" cy="158.6" r=".66"/>
<circle cx="36.9" cy="154" r=".64"/>
<circle cx="36.9" cy="146.9" r=".64"/>
<circle cx="99.4" cy="146.9" r=".66"/>
<circle cx="108.8" cy="149.3" r=".68"/>
<circle cx="126.2" cy="151.6" r=".66"/>
<circle cx="36.8" cy="168" r=".66"/>
<circle cx="36.8" cy="170.4" r=".66"/>
<circle cx="62.7" cy="170.4" r=".68"/>
<circle cx="62.8" cy="163.4" r=".66"/>
<circle cx="101.8" cy="163.4" r=".66"/>
<circle cx="116.8" cy="163.3" r=".64"/>
<circle cx="143.4" cy="164.1" r=".66"/>
<circle cx="112.8" cy="183.8" r=".66"/>
</g>
<g fill="none" stroke="#000080" stroke-width=".21">
<path d="M206.9 50.7h4.7v2.4M206.9 48.3h2.3M211.6 48.3h-2.4v7.1h2.4M228.1 50.7h11.7M239.8 46.1h-4.7v7h-7M101.1 114.1h23.5M49.4 125.8h-7.1v11.8h-7M49.4 132.9v7.1h-14.1M101.1 125.8v21.2h7M110.5 125.8v2.4M115.2 130.6v-2.4h9.4v23.4h-11.7v-4.6M115.2 128.2h-4.7v2.4"/>
<path d="M115.2 125.8h-2.3v4.8M124.6 125.8v2.4M35.3 147v2.4M35.3 165.8h14.1v4.6M35.3 163.4h14.1M103.5 163.4v7M115.2 163.4v7h-2.3M143.4 165.8h9.4v2.3M152.8 175.2v2.3h-18.8"/>
</g>
<circle cx="35.2" cy="146.9" r=".42" fill="#800000" stroke="#800000" stroke-width=".21"/>
<g fill="#800000" stroke="#800000" stroke-width=".21">
<circle cx="61.1" cy="170.4" r=".45"/>
<circle cx="61.1" cy="163.4" r=".45"/>
<circle cx="61.1" cy="132.8" r=".45"/>
<circle cx="61.1" cy="125.8" r=".45"/>
<circle cx="115.1" cy="128.2" r=".42"/>
<circle cx="101.1" cy="146.9" r=".45"/>
<circle cx="124.5" cy="151.6" r=".42"/>
<circle cx="115.1" cy="125.8" r=".42"/>
<circle cx="110.5" cy="128.2" r=".42"/>
<circle cx="124.5" cy="128.2" r=".42"/>
<circle cx="101.1" cy="114" r=".45"/>
<circle cx="110.5" cy="114" r=".42"/>
<circle cx="115.1" cy="114" r=".42"/>
<circle cx="115.1" cy="163.4" r=".42"/>
<circle cx="103.4" cy="163.4" r=".42"/>
<circle cx="44.6" cy="102.4" r=".42"/>
<circle cx="239.8" cy="50.7" r=".45"/>
<circle cx="239.8" cy="46" r=".42"/>
<circle cx="209.2" cy="48.3" r=".42"/>
<circle cx="211.6" cy="50.7" r=".45"/>
<circle cx="162.2" cy="146.9" r=".45"/>
<circle cx="164.5" cy="130.5" r=".42"/>
<circle cx="150.5" cy="146.9" r=".42"/>
<circle cx="162.2" cy="156.3" r=".45"/>
<circle cx="164.5" cy="118.8" r=".42"/>
<circle cx="143.3" cy="165.7" r=".42"/>
<circle cx="133.9" cy="177.5" r=".42"/>
<circle cx="143.3" cy="177.5" r=".42"/>
</g>
<path d="M218.6 46.1v.6l.3 .3v.4h.2a.96 .96 0 0 0 1.6-.4l.3-.3v-.6M105.8 137.6h.7l.3 .2h.4v.3l.2 .2v.9l-.2 .2v.3h-.4l-.3 .3h-.7" fill="none" stroke="#f00" stroke-width=".21"/>
<text font-size="4.2" fill="#000080" x="202.2" y="176.4">VLT2800-CB2</text>
<text font-size="2.5" fill="#000080" x="218.6" y="183.9">http://liheming.jimdo.com</text>
<g font-size="2.1">
<text x="45.1" y="20.8">1</text>
<text x="112.6" y="20.8">2</text>
<text x="180.1" y="20.8">3</text>
<text x="247.6" y="20.8">4</text>
<text x="263.6" y="33.7">1</text>
<text x="13.4" y="41.9">D</text>
<text x="263.6" y="36.1">6</text>
<text x="263.6" y="38.4">2</text>
<text x="263.6" y="40.7">7</text>
<text x="279.1" y="41.9">D</text>
<text x="263.6" y="43.1">3</text>
<text x="263.6" y="45.5">8</text>
<text x="263.6" y="47.8">4</text>
<text x="215.4" y="48.9">1</text>
<text x="215.4" y="51.3">2</text>
<text x="215.4" y="53.7">3</text>
<text x="223.4" y="53.7">6</text>
<text x="223.4" y="51.3">7</text>
<text x="223.4" y="48.9">8</text>
<text x="263.6" y="50.1">9</text>
<text x="263.6" y="52.5">5</text>
<text x="215.4" y="56">4</text>
<text x="223.4" y="56">5</text>
<text x="13.4" y="86.5">C</text>
<text x="279.1" y="86.5">C</text>
<text x="13.4" y="131.1">B</text>
<text x="279.1" y="131.1">B</text>
<text x="28.2" y="135.8">1</text>
<text x="108.9" y="135.5" transform="rotate(-90 108.9 135.5)">8</text>
<text x="111.3" y="135.5" transform="rotate(-90 111.3 135.5)">7</text>
<text x="113.6" y="135.5" transform="rotate(-90 113.6 135.5)">6</text>
<text x="116" y="135.5" transform="rotate(-90 116 135.5)">5</text>
<text x="160.6" y="135.5" transform="rotate(-90 160.6 135.5)">8</text>
<text x="163" y="135.5" transform="rotate(-90 163 135.5)">7</text>
<text x="165.4" y="135.5" transform="rotate(-90 165.4 135.5)">6</text>
<text x="167.7" y="135.5" transform="rotate(-90 167.7 135.5)">5</text>
<text x="28.2" y="138.2">2</text>
<text x="28.2" y="140.5">3</text>
<text x="28.2" y="142.9">4</text>
<text x="108.9" y="143.3" transform="rotate(-90 108.9 143.3)">1</text>
<text x="111.3" y="143.3" transform="rotate(-90 111.3 143.3)">2</text>
<text x="113.6" y="143.3" transform="rotate(-90 113.6 143.3)">3</text>
<text x="116" y="143.3" transform="rotate(-90 116 143.3)">4</text>
<text x="160.6" y="143.3" transform="rotate(-90 160.6 143.3)">1</text>
<text x="163" y="143.3" transform="rotate(-90 163 143.3)">2</text>
<text x="165.4" y="143.3" transform="rotate(-90 165.4 143.3)">3</text>
<text x="167.7" y="143.3" transform="rotate(-90 167.7 143.3)">4</text>
<text x="226.5" y="142.5" transform="rotate(-90 226.5 142.5)">8</text>
<text x="228.9" y="142.5" transform="rotate(-90 228.9 142.5)">7</text>
<text x="231.1" y="142.5" transform="rotate(-90 231.1 142.5)">6</text>
<text x="233.5" y="142.5" transform="rotate(-90 233.5 142.5)">5</text>
<text x="28.2" y="145.2">5</text>
<text x="28.2" y="147.6">6</text>
<text x="28.2" y="149.9">7</text>
<text x="28.2" y="152.3">8</text>
<text x="28.2" y="154.6">9</text>
<text x="226.5" y="150.3" transform="rotate(-90 226.5 150.3)">1</text>
<text x="228.9" y="150.3" transform="rotate(-90 228.9 150.3)">2</text>
<text x="231.1" y="150.3" transform="rotate(-90 231.1 150.3)">3</text>
<text x="233.5" y="150.3" transform="rotate(-90 233.5 150.3)">4</text>
<text x="27" y="157">10</text>
<text x="27" y="159.3">11</text>
<text x="27" y="161.6">12</text>
<text x="27" y="164">13</text>
<text x="27" y="166.4">14</text>
<text x="27" y="168.7">15</text>
<text x="27" y="171">16</text>
<text x="13.4" y="175.8">A</text>
<text x="196.3" y="174.6">Title</text>
<text x="279.1" y="175.8">A</text>
<text x="196.3" y="181.6">Size</text>
<text x="197.5" y="185.2">A4</text>
<text x="208" y="181.6">Number</text>
<text x="255.1" y="181.6">Revision</text>
<text x="196.3" y="188.6">Date:</text>
<text x="196.3" y="191">File:</text>
<text x="206.9" y="188.6">10-Jul-2012</text>
<text x="206.9" y="191">D:\</text>
<text x="215.6" y="191">\tu20120222\</text>
<text x="241.2" y="191">.ddDrawn By:</text>
<text x="243.3" y="188.6">Sheet</text>
<text x="243.8" y="191">b</text>
<text x="249.9" y="188.6">of</text>
<text x="45.1" y="194.6">1</text>
<text x="112.6" y="194.6">2</text>
<text x="180.1" y="194.6">3</text>
<text x="247.6" y="194.6">4</text>
</g>
<g font-size="2.1" fill="#a1006a">
<text x="38.1" y="27.9">VREF2</text>
<text x="214.4" y="32.5">VREF2</text>
<text x="238.2" y="31.3">+5V</text>
<text x="93.3" y="38.4">VREF2</text>
<text x="257" y="39.5">+5V</text>
<text x="17.9" y="46.7">IC750</text>
<text x="193.3" y="46.7">42</text>
<text x="226.4" y="45.5">+5V</text>
<text x="198.9" y="48.9">IC750</text>
<text x="198.9" y="51.3">IC750</text>
<text x="80.2" y="71.3">+24V</text>
<text x="179.2" y="70.1">46</text>
<text x="209.5" y="71.3">+24V</text>
<text x="230.6" y="78.3">+24V</text>
<text x="257" y="80.7">+5V</text>
<text x="21.8" y="84.2">+5V</text>
<text x="261.5" y="95.9">IC750</text>
<text x="112.6" y="103">+24V</text>
<text x="167.4" y="103">+24V</text>
<text x="99.5" y="111.2">+5V</text>
<text x="162.7" y="115.9">6.8G</text>
<text x="63.9" y="126.5">IC750</text>
<text x="106.5" y="127.6">+5V</text>
<text x="118" y="126.5">IC750</text>
<text x="153.1" y="131.1">6.8V</text>
<text x="63.9" y="133.5">IC750</text>
<text x="38.1" y="142.9">+5V</text>
<text x="251.8" y="139.4">+24V</text>
<text x="38.1" y="147.6">+5V</text>
<text x="93.1" y="147.6">IC750</text>
<text x="102.5" y="149.9">IC750</text>
<text x="145.5" y="147.6">P5</text>
<text x="38.1" y="154.6">+5V</text>
<text x="127.4" y="152.3">IC750</text>
<text x="183.1" y="154.6">+24V</text>
<text x="38.1" y="159.3">+24V</text>
<text x="160.4" y="160.5">6.8G</text>
<text x="268.5" y="157">VREF2</text>
<text x="63.9" y="164">IC750</text>
<text x="95.4" y="164">IC750</text>
<text x="118" y="164">+5V</text>
<text x="141.6" y="162.8">6.8G</text>
<text x="38.1" y="168.7">6.8V</text>
<text x="38.1" y="171">6.8G</text>
<text x="63.9" y="171">IC750</text>
<text x="111.2" y="186.4">+5V</text>
</g>
<g font-size="2.1" fill="#000080">
<text x="119.9" y="29.5">100K</text>
<text x="131.7" y="29.5">20K</text>
<text x="47.8" y="33.3">24K</text>
<text x="66.5" y="33.3">56R</text>
<text x="145.8" y="30.9">C?</text>
<text x="145.8" y="33">CAP</text>
<text x="155.9" y="33.3">10K</text>
<text x="167" y="34.2">56R</text>
<text x="178.6" y="34.2">56R</text>
<text x="190.4" y="34.2">56R</text>
<text x="202.2" y="34.2">56R</text>
<text x="267.8" y="31.2">FK603</text>
<text x="28.2" y="38.9">1K</text>
<text x="129.3" y="36.1">9</text>
<text x="129.3" y="40.7">10</text>
<text x="141.1" y="38.4">8</text>
<text x="145.8" y="41.2">13k</text>
<text x="167" y="37.9">BCP52</text>
<text x="240.5" y="40.3">100K</text>
<text x="28.2" y="42.4">CAP</text>
<text x="49.4" y="45">AJ</text>
<text x="68.2" y="45">AJ</text>
<text x="90.1" y="47.3">100K</text>
<text x="97.1" y="47.3">24K</text>
<text x="136.1" y="45.5">224</text>
<text x="28.2" y="48.3">20K</text>
<text x="108.1" y="49.9">CAP</text>
<text x="119.9" y="49.9">CAP</text>
<text x="166.7" y="49.9">DIODE</text>
<text x="178.6" y="51.8">DIODE</text>
<text x="242.1" y="53">56R</text>
<text x="242.1" y="48.3">56R</text>
<text x="253.9" y="48.3">56R</text>
<text x="253.9" y="53">56R</text>
<text x="38.4" y="54.4">10K</text>
<text x="58.5" y="57">A7</text>
<text x="68.2" y="55.3">51K</text>
<text x="79.9" y="55.3">4.7K</text>
<text x="108.1" y="55.3">3K</text>
<text x="119.9" y="55.3">430R</text>
<text x="167" y="54.1">CAP</text>
<text x="192.8" y="54.1">CAP</text>
<text x="216.3" y="59.3">SN75176</text>
<text x="240.5" y="56.7">100K</text>
<text x="131.7" y="71.7">330R</text>
<text x="143.4" y="71.7">330R</text>
<text x="40.6" y="73.2">10K</text>
<text x="61.1" y="76.5">10K</text>
<text x="72.9" y="76.5">10K</text>
<text x="131.7" y="77.8">AJ</text>
<text x="155.2" y="75.3">A7</text>
<text x="167" y="75.3">PJ31</text>
<text x="178.6" y="77.6">CAP</text>
<text x="44.7" y="78.3">10</text>
<text x="44.7" y="83">11</text>
<text x="56.4" y="80.7">13</text>
<text x="84.7" y="80.2">AJ</text>
<text x="93.8" y="80.4">CAP</text>
<text x="101.1" y="78.8">18K</text>
<text x="111.2" y="82.5">2.7K</text>
<text x="212.3" y="80.2">22R</text>
<text x="30.6" y="85.9">24K</text>
<text x="40.6" y="89.6">24K</text>
<text x="46.8" y="88">239-B</text>
<text x="72.9" y="87">A7</text>
<text x="122.3" y="87">A7</text>
<text x="195.2" y="89.3">CAP</text>
<text x="202.9" y="87.2">1.6K</text>
<text x="233.4" y="87.2">18K</text>
<text x="245.2" y="87.2">10K</text>
<text x="259.3" y="89.6">10K</text>
<text x="155.2" y="94.3">BJ</text>
<text x="214" y="92.4">BJ</text>
<text x="228.1" y="91.7">CAP</text>
<text x="235.1" y="95.2">10K</text>
<text x="244.5" y="92.4">8</text>
<text x="256.3" y="94.7">14</text>
<text x="44.7" y="101.8">4</text>
<text x="94.1" y="97.5">3.3K</text>
<text x="105.8" y="97.5">3.3K</text>
<text x="117.5" y="97.5">3.3K</text>
<text x="136.4" y="101.1">A7</text>
<text x="193.5" y="99">1.2K</text>
<text x="244.5" y="97.1">9</text>
<text x="44.7" y="106.5">5</text>
<text x="56.4" y="104.1">2</text>
<text x="122.3" y="106.3">A7</text>
<text x="155.2" y="104.6">22R</text>
<text x="214" y="102.3">2.2M</text>
<text x="214" y="105.7">CAP</text>
<text x="249" y="102">239-B</text>
<text x="49.1" y="111.4">239-B</text>
<text x="246.9" y="111.7">1M</text>
<text x="63.5" y="124.5">CAP</text>
<text x="101.8" y="120.1">10K</text>
<text x="111.2" y="120.1">10K 10K</text>
<text x="125.3" y="120.1">10K</text>
<text x="167.6" y="125.3">10K</text>
<text x="51.7" y="128.1">100R</text>
<text x="23.5" y="132.3">MK600</text>
<text x="51.7" y="135.1">100R</text>
<text x="117.5" y="137">AT25160</text>
<text x="169.2" y="137">493A50</text>
<text x="216.3" y="132.8">3.6K</text>
<text x="228.1" y="132.8">22K</text>
<text x="63.5" y="138.7">CAP</text>
<text x="235.1" y="143.6">431</text>
<text x="256.3" y="148.3">BCP55</text>
<text x="152.8" y="152.7">10u/16V</text>
<text x="192.8" y="156.3">330R</text>
<text x="204.6" y="156.3">330R</text>
<text x="216.3" y="156.3">330R</text>
<text x="51.7" y="165.7">100R</text>
<text x="63.5" y="162.1">CAP</text>
<text x="105.8" y="165.9">1K</text>
<text x="256.3" y="162.1">10u/50V</text>
<text x="51.7" y="172.7">100R</text>
<text x="136.4" y="171.5">K50</text>
<text x="144.1" y="172.2">100R</text>
<text x="63.5" y="176.2">CAP</text>
<text x="105.8" y="177">D31B</text>
<text x="155.2" y="174.3">CAP</text>
<text x="263.3" y="184">V1.0</text>
<text x="263.3" y="188.6">2/3</text>
</g>
</svg>
